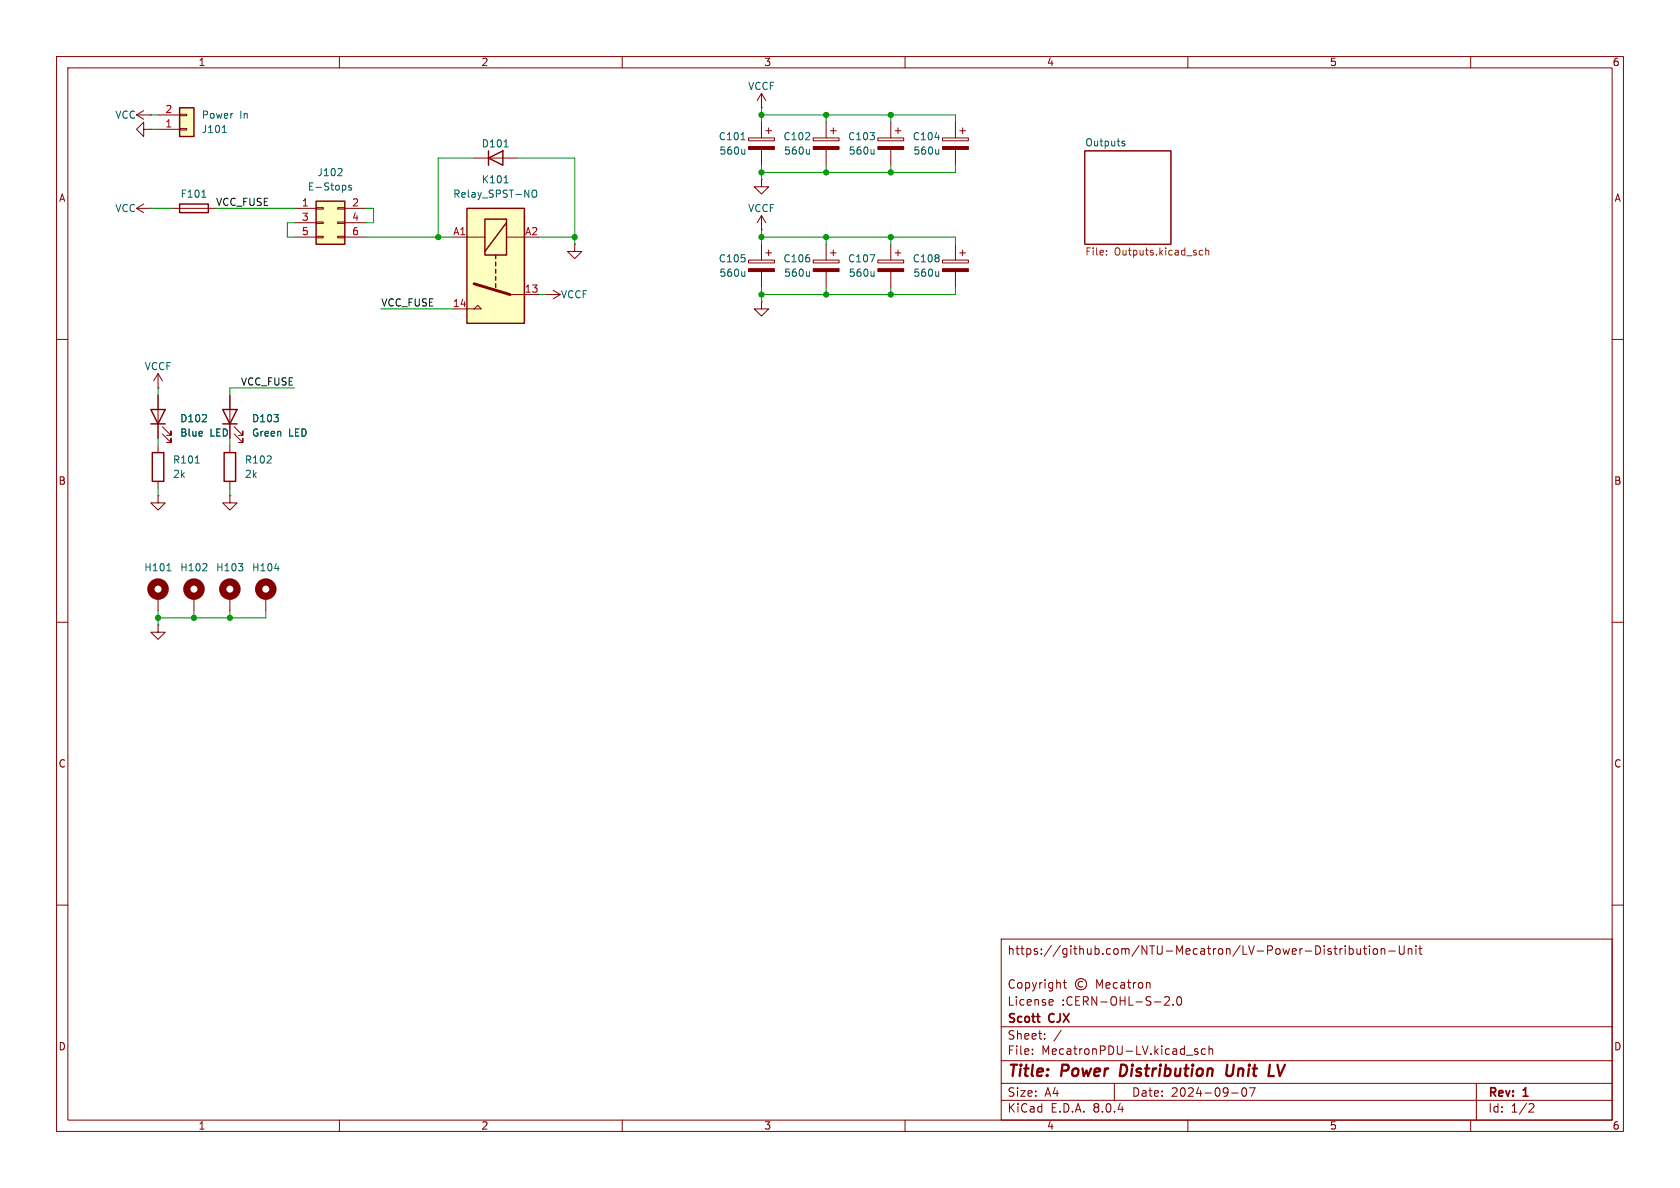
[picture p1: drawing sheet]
<svg xmlns="http://www.w3.org/2000/svg" width="297mm" height="210mm" viewBox="0 0 297 210" stroke-linecap="round" stroke-linejoin="round" font-family="sans-serif">
<g fill="none" stroke="#840000" stroke-width=".18">
<path d="M10 10h277v190h-277zM12 12h273v186h-273zM25.4 19.6l-1.3 .7M60 10v2M110 10v2M160 10v2M210 10v2M260 10v2M24.1 36.8h2.6M24.1 36.8l1.3 .8M24.1 20.3h2.6M24.1 20.3l1.3 .8"/>
<path d="M25.4 22.9v1.2l-1.3-1.2 1.3-1.3v1.3h1.3M25.4 36.1l-1.3 .7M26.7 36.8h.1M26.7 22.9h.1M26.7 20.3h.1M30.5 36.8h7.6M166.6 24.4h4.6v.5h-4.6zM168.9 21.6v2.8M168.9 26.4v2.8M169.7 23.1h1M170.2 22.6v1M191.8 26.7h15.2v16.5h-15.2z"/>
<path d="M10 60h2M96.5 52.1h.1M96.5 52.1h2.6M97.8 51.3l1.3 .8M99.1 52.1l-1.3 .7M132.3 46h4.6v.5h-4.6zM134.6 43.2v2.8M134.6 48v2.8M135.4 44.7h1M135.9 44.2v1M166.6 46h4.6v.5h-4.6zM168.9 43.2v2.8"/>
<path d="M168.9 48v2.8M169.7 44.7h1M170.2 44.2v1M285 60h2M10 110h2M34.3 105.4v2.6M285 110h2M10 160h2M285 160h2M177 166h108v32h-108zM185.7 176.7l.4 .1 .1 .3-.7 .1M186.1 177.6l-.4 .1"/>
<path d="M188 173.7h.5M188.2 173.2v1.3l.3 .2M191.4 173.6a.52 .52 0 0 0-.8 .4 .52 .52 0 0 0 .8 .4M193.9 174.7v-1.5l.5 1.1 .5-1.1v1.5M195.5 174.2l.7-.1v-.3l-.5-.1-.2 .2 .1 .7h.6M197.5 173.8l-.4-.1-.3 .3v.4l.2 .2h.5M198.2 173.8h.5l.1 .9M198.8 174.1h-.5a.29 .29 0 0 0-.2 .3 .29 .29 0 0 0 .2 .3l.5-.1M199.3 173.7h.6M199.5 173.2v1.3l.4 .2M200.4 173.7v1M200.8 173.7l-.3 .1-.1 .2"/>
<path d="M201.3 173.8l.2-.1 .5 .1v.6l-.1 .2-.4 .1-.2-.1zM202.7 173.8l.2-.1 .3 .1 .1 .9M202.7 173.7v1M205.9 176.3l.6-.1 .2 .1v.3l-.9 1.1h.9M207.4 177.6v.1M208.2 176.3l.2-.1a.81 .81 0 0 1 .6 .6 .81 .81 0 0 1-.3 .8l-.2 .1a.81 .81 0 0 1-.3-1.4zM234.7 168l.7 .4-.2 .3-.5-.1M235.3 167.8l-.3-.1-.3 .2M235.8 167.7h.6M236 167.2v1.3l.4 .2M236.9 167.7v1M237.3 167.7l-.3 .1-.1 .2"/>
<path d="M237.8 167.2v.1M237.8 167.7v1M238.5 167.8l.5-.1 .2 .3v.4l-.1 .2h-.6M238.5 167.2v1.5M239.9 167.7l.1 .9 .3 .1 .2-.1M240.5 167.7v1M241 167.7h.6M241.2 167.2v1.3l.4 .2M242.1 167.2v.1M242.1 167.7v1M242.9 167.8l.3-.1 .3 .3v.4l-.3 .3-.3-.1-.2-.2v-.4zM244.2 167.8l.2-.1 .3 .1 .1 .9"/>
<path d="M244.2 167.7v1M245.5 168.1h1.2M247.4 167.2v1.2l.3 .3 .4-.1 .1-.2v-1.2M249 167.8l.2-.1 .3 .1 .1 .9M249 167.7v1M250.3 167.2v.1M250.3 167.7v1M250.8 167.7h.6M251 167.2v1.3l.4 .2M60 198v2M110 198v2M160 198v2"/>
<path d="M177 194.5h108M177 191.5h108M177 187.5h108M177 181.5h108M182.5 186.3v.1M182.5 185.5v.1M184.7 183.6v.1M184.7 182.8v.1M187.6 182.1l-1.3 2M197 191.5v3M210 198v2M211.7 185.5l-.3-.1-.2 .2v.2l.5 .2v.3h-.5"/>
<path d="M213.1 185.5l-.4-.1-.3 .3v.4l.1 .2h.6M213.7 185.5l.3-.1 .3 .1 .1 .9M213.7 184.9v1.5M217.7 193.2h1.2M219.7 192.4l.2-.1a.81 .81 0 0 1 .6 .6 .81 .81 0 0 1-.3 .8l-.2 .1a.81 .81 0 0 1-.3-1.4zM220.9 192.3h1l-.7 1.5M260 198v2M261 191.5v6.5M270.5 195.1l.5 .1 .2 .3-1 1.1h1"/>
<circle cx="191.1" cy="174" r="1"/>
</g>
<path d="M198.2 188.2l-.2 2h.4M217 188.2l-.2 1.6 .1 .3a.66 .66 0 0 0 .9-.1M224.3 190.2h.9M225.8 188.2l.5 2 .9-2" fill="none" stroke="#840000" stroke-width=".4"/>
<path d="M35.7 34.9h.7M165.3 24.3h.8M166 26.4v.8M166 27.1l-.2 .1M198.4 25.3l.5 .3-.1 .1-.3 .1M198.4 25h.4M131.7 48v.8M131.7 48.7l-.2 .1M166 48v.8M166 48.7l-.2 .1M36.5 99.8v.4M35.8 100.9h.8" fill="none" stroke="#006464" stroke-width=".18"/>
<path d="M195.6 45v.1M195.6 44.3v.1M212 44.8l.3 .3 .3-.1M212.6 44.3l-.3-.1-.3 .3M213.2 44.4l.1-.2 .3 .1 .1 .8M213.2 43.8v1.3" fill="none" stroke="#725600" stroke-width=".18"/>
<g fill="#840000" stroke="#840000" stroke-width=".18">
<path d="M166.6 25.9h4.6v.5h-4.6z"/>
<path d="M132.3 47.5h4.6v.5h-4.6z"/>
<path d="M166.6 47.5h4.6v.5h-4.6z"/>
</g>
<circle cx="34.3" cy="104.1" r="1.27" fill="none" stroke="#840000" stroke-width="1.3"/>
<path d="M31.7 36.1h5.1v1.5h-5.1z" fill="none" stroke="#840000" stroke-width=".25"/>
<path d="M31.7 19.1h2.6v5h-2.6z" fill="#ffffc2"/>
<path d="M27.9 22.9h3.8M27.9 20.3h3.8M31.7 20.2h1.3v.2h-1.3zM31.7 22.7h1.3v.3h-1.3z" fill="none" stroke="#840000" stroke-width=".18"/>
<path d="M31.7 19.1h2.6v5h-2.6z" fill="none" stroke="#840000" stroke-width=".25"/>
<path d="M39.3 23.4h.7" fill="none" stroke="#006464" stroke-width=".18"/>
<path d="M82.5 36.8h10.2v20.4h-10.2z" fill="#ffffc2"/>
<g fill="none" stroke="#840000" stroke-width=".18">
<path d="M134.6 19.1h.1M134.6 16.5l.8 1.3M134.6 16.5v2.6M134.6 16.5l-.7 1.3M83.8 27.9h7.6M132.3 24.4h4.6v.5h-4.6zM134.6 31.8v1.2h1.3l-1.3 1.3-1.3-1.3h1.3M134.6 31.8h.1M134.6 21.6v2.8M134.6 26.4v2.8M134.6 38.1v2.5M134.6 38.1l.8 1.3"/>
<path d="M134.6 38.1l-.7 1.3M135.4 23.1h1M135.9 22.6v1M143.8 24.4h4.5v.5h-4.5zM146 21.6v2.8M146 26.4v2.8M146.8 23.1h1M147.3 22.6v1M155.2 24.4h4.6v.5h-4.6zM157.5 21.6v2.8M157.5 26.4v2.8M158.2 23.1h1.1"/>
<path d="M158.7 22.6v1M80 54.6h5.1l-.6-.6-.7 .6M80 41.9h5.7M89.5 41.9h3.2M90.2 52.1h5M134.6 40.6h.1M134.6 53.3v1.3h1.3l-1.3 1.3-1.3-1.3h1.3M134.6 53.3h.1M155.2 46h4.6v.5h-4.6zM157.5 43.2v2.8M157.5 48v2.8M158.2 44.7h1.1"/>
<path d="M158.7 44.2v1M27.9 69.9v7.6M28.7 76.7l1.5 1.5v-.7v.7h-.7M28.7 75.4l1.5 1.6v-.8v.8h-.7M40.6 69.9v7.6M40.6 78.7v1.3M41.4 76.7l1.5 1.5v-.7v.7h-.7M41.4 75.4l1.5 1.6v-.8v.8h-.7M40.6 87.6v1.3h1.3l-1.3 1.3-1.2-1.3h1.2M40.6 87.6h.1M40.6 85.1v1.3M27.9 110.5v1.3h1.3l-1.3 1.2-1.2-1.2h1.2"/>
<path d="M27.9 110.5h.1M27.9 105.4v2.6"/>
</g>
<g fill="none" stroke="#840000" stroke-width=".25">
<path d="M82.5 36.8h10.2v20.4h-10.2zM85.7 38.7h3.8v6.4h-3.8zM86.4 27.9l2.5-1.2v2.5zM86.4 26.7v2.5M89.5 39.4l-3.8 5.1M87.6 45.1v.6M87.6 46.4v.6M87.6 47.6v.7M87.6 48.9v.6M87.6 50.2v.6M26.7 72.4h2.5l-1.3 2.5zM26.7 74.9h2.5"/>
<path d="M39.4 72.4h2.5l-1.3 2.5zM39.4 74.9h2.5M39.6 80h2.1v5.1h-2.1z"/>
</g>
<path d="M83.8 50.2l6.4 1.9" fill="none" stroke="#840000" stroke-width=".51"/>
<g fill="none" stroke="#006464" stroke-width=".18">
<path d="M89.1 32.3h.7M89.1 26h.7M94.2 33.7l.1-.1a.43 .43 0 0 1 .6 .4v.4a.42 .42 0 0 1-.4 .5 .42 .42 0 0 1-.5-.5v-.4zM131 24.7h.7M131.7 26.4v.8M131.7 27.1l-.2 .1M143.1 26.4v.8M143.1 27.1l-.2 .1M154.5 26.4v.8M154.5 27.1l-.2 .1M153.8 45h.8l-.5 1.3M154.5 48v.8"/>
<path d="M154.5 48.7l-.2 .1M29.5 100.9h.7"/>
</g>
<g fill="#840000" stroke="#840000" stroke-width=".18">
<path d="M132.3 25.9h4.6v.5h-4.6z"/>
<path d="M143.8 25.9h4.5v.5h-4.5z"/>
<path d="M155.2 47.5h4.6v.5h-4.6z"/>
<path d="M155.2 25.9h4.6v.5h-4.6z"/>
</g>
<circle cx="27.9" cy="104.1" r="1.27" fill="none" stroke="#840000" stroke-width="1.3"/>
<path d="M55.9 35.6h5.1v7.6h-5.1z" fill="#ffffc2"/>
<g fill="none" stroke="#840000" stroke-width=".18">
<path d="M52.1 36.8h3.8M52.1 39.4h3.8M55.9 39.2h1.2v.3h-1.2zM55.9 36.7h1.2v.3h-1.2zM59.7 39.2h1.3v.3h-1.3zM59.7 36.7h1.3v.3h-1.3zM61 36.8h3.8M61 39.4h3.8M52.1 41.9h3.8M55.9 41.8h1.2v.2h-1.2zM59.7 41.8h1.3v.2h-1.3zM61 41.9h3.8"/>
<path d="M101.6 43.2v1.3h-1.3l1.3 1.2 1.3-1.2h-1.3M101.6 43.2h.1M143.8 46h4.5v.5h-4.5zM146 43.2v2.8M146 48v2.8M146.8 44.7h1M147.3 44.2v1M27.9 68.6h.1M27.9 66v2.6M27.9 69.9v2.5M27.9 74.9v2.6M27.9 78.7v1.3"/>
<path d="M27.9 66l.8 1.3M27.9 66l-.7 1.3M40.6 69.9v2.5M40.6 74.9v2.6M27.9 87.6v1.3h1.3l-1.3 1.3-1.2-1.3h1.2M27.9 87.6h.1M27.9 85.1v1.3M40.6 105.4v2.6M47 105.4v2.6"/>
</g>
<path d="M55.9 35.6h5.1v7.6h-5.1zM26.9 80h2.1v5.1h-2.1z" fill="none" stroke="#840000" stroke-width=".25"/>
<path d="M60.4 29.9l.1 .1-.1 .3-.7 .8h.8M62.1 32.8h-.3l-.2 .1 .1 .2 .4 .1v.3h-.5M143.1 48v.8M143.1 48.7l-.2 .1M34.5 81.9h.7M42.1 99.6h.8l-.4 .5M42.9 100.2v.6M48.6 100.5h.7" fill="none" stroke="#006464" stroke-width=".18"/>
<g fill="none" stroke="#840000" stroke-width="1.3">
<circle cx="40.6" cy="104.1" r="1.27"/>
<circle cx="47" cy="104.1" r="1.27"/>
</g>
<path d="M143.8 47.5h4.5v.5h-4.5z" fill="#840000" stroke="#840000" stroke-width=".18"/>
<g fill="none" stroke="#009600" stroke-width=".18">
<path d="M134.6 19.1v2.5M26.7 20.3h1.2M26.7 36.8h3.8M26.7 22.9h1.2M38.1 36.8h14M52.1 39.4h-1.3v2.5h1.3M64.8 36.8h1.2v2.6h-1.2M83.8 27.9h-6.3v14M91.4 27.9h10.2v15.3M134.6 20.3h34.3v1.3M134.6 29.2v2.6M146 20.3v1.3"/>
<path d="M146 29.2v1.3M157.5 20.3v1.3M157.5 29.2v1.3M168.9 29.2v1.3h-34.3M64.8 41.9h15.2M67.3 54.6h12.7M95.2 52.1h1.3M95.2 41.9h6.4M134.6 41.9h34.3v1.3M134.6 40.6v2.6M134.6 50.8v2.5M146 41.9v1.3"/>
<path d="M146 50.8v1.3M157.5 41.9v1.3M157.5 50.8v1.3M168.9 50.8v1.3h-34.3M27.9 68.6v1.3M27.9 77.5v1.2M40.6 77.5v1.2M52.1 68.6h-11.5v1.3M27.9 86.4v1.2M40.6 86.4v1.2M27.9 108v2.5M34.3 108v1.2"/>
<path d="M40.6 108v1.2M47 108v1.2h-19.1"/>
</g>
<g fill="#009600" stroke="#009600" stroke-width=".18">
<circle cx="146" cy="30.5" r=".46"/>
<circle cx="157.5" cy="30.5" r=".46"/>
<circle cx="157.5" cy="52.1" r=".46"/>
<circle cx="157.5" cy="41.9" r=".46"/>
<circle cx="146" cy="20.3" r=".46"/>
<circle cx="157.5" cy="20.3" r=".46"/>
<circle cx="134.6" cy="41.9" r=".46"/>
<circle cx="146" cy="52.1" r=".46"/>
<circle cx="146" cy="41.9" r=".46"/>
<circle cx="134.6" cy="20.3" r=".46"/>
<circle cx="134.6" cy="30.5" r=".46"/>
<circle cx="77.5" cy="41.9" r=".46"/>
<circle cx="134.6" cy="52.1" r=".46"/>
<circle cx="101.6" cy="41.9" r=".46"/>
<circle cx="40.6" cy="109.2" r=".46"/>
<circle cx="27.9" cy="109.2" r=".46"/>
<circle cx="34.3" cy="109.2" r=".46"/>
</g>
<g font-size="2.8" fill="#840000">
<text x="178" y="190.9">Title:</text>
<text x="187.7" y="190.9">Power</text>
<text x="198.8" y="190.9">Distribution</text>
<text x="218.4" y="190.9">Unit</text>
</g>
<g font-size="2.1" fill="#840000">
<text x="178" y="169">https://github.com/NTU-Mecatron/LV-Power-Distribution-Unit</text>
<text x="178" y="178">License</text>
<text x="178" y="175">Copyright</text>
<text x="187.7" y="178">:CERN-OHL-S-2.0</text>
<text x="178" y="184">Sheet:</text>
<text x="178" y="181.2">Scott</text>
<text x="185.5" y="181.2">CJX</text>
<text x="178" y="186.7">File:</text>
<text x="184.1" y="186.7">MecatronPDU-LV.kicad_sch</text>
<text x="178" y="196.9">KiCad</text>
<text x="178" y="194.1">Size:</text>
<text x="184.7" y="194.1">A4</text>
<text x="185.7" y="196.9">E.D.A.</text>
<text x="193.3" y="196.9">8.0.4</text>
<text x="200" y="194.1">Date:</text>
<text x="207" y="194.1">2024-09-07</text>
<text x="263" y="194.3">Rev:</text>
<text x="263" y="196.9">Id:</text>
<text x="267.1" y="196.9">1/2</text>
<text x="269.4" y="194.3">1</text>
</g>
<g font-size="1.8" fill="#840000">
<text x="35" y="11.9">1</text>
<text x="85" y="11.9">2</text>
<text x="135" y="11.9">3</text>
<text x="185" y="11.9">4</text>
<text x="235" y="11.9">5</text>
<text x="285" y="11.9">6</text>
<text x="10.3" y="35.9">A</text>
<text x="285.3" y="35.9">A</text>
<text x="10.3" y="85.9">B</text>
<text x="285.3" y="85.9">B</text>
<text x="10.3" y="135.9">C</text>
<text x="285.3" y="135.9">C</text>
<text x="10.3" y="185.9">D</text>
<text x="285.3" y="185.9">D</text>
<text x="35" y="199.9">1</text>
<text x="85" y="199.9">2</text>
<text x="135" y="199.9">3</text>
<text x="185" y="199.9">4</text>
<text x="235" y="199.9">5</text>
<text x="285" y="199.9">6</text>
</g>
<g font-size="1.8" fill="#006464">
<text x="132.2" y="16.1">VCCF</text>
<text x="20.3" y="21.2">VCC</text>
<text x="35.6" y="23.7">J101</text>
<text x="35.6" y="21.2">Power</text>
<text x="42.4" y="21.2">In</text>
<text x="85.1" y="26.3">D101</text>
<text x="127" y="25">C101</text>
<text x="127.1" y="27.5">560u</text>
<text x="138.4" y="25">C102</text>
<text x="138.5" y="27.5">560u</text>
<text x="149.8" y="25">C103</text>
<text x="149.9" y="27.5">560u</text>
<text x="161.3" y="25">C104</text>
<text x="161.4" y="27.5">560u</text>
<text x="191.8" y="26">Outputs</text>
<text x="31.8" y="35.2">F101</text>
<text x="54.3" y="33.9">E-Stops</text>
<text x="56" y="31.3">J102</text>
<text x="80" y="35.2">Relay_SPST-NO</text>
<text x="85.1" y="32.6">K101</text>
<text x="20.3" y="37.7">VCC</text>
<text x="132.2" y="37.7">VCCF</text>
<text x="127" y="46.6">C105</text>
<text x="138.4" y="46.6">C106</text>
<text x="149.8" y="46.6">C107</text>
<text x="161.3" y="46.6">C108</text>
<text x="99.1" y="52.9">VCCF</text>
<text x="127.1" y="49.1">560u</text>
<text x="138.5" y="49.1">560u</text>
<text x="149.9" y="49.1">560u</text>
<text x="161.4" y="49.1">560u</text>
<text x="25.5" y="65.6">VCCF</text>
<text x="31.8" y="74.8">D102</text>
<text x="31.8" y="77.4">Blue</text>
<text x="37.1" y="77.4">LED</text>
<text x="44.5" y="74.8">D103</text>
<text x="44.5" y="77.4">Green</text>
<text x="51" y="77.4">LED</text>
<text x="30.5" y="82.1">R101</text>
<text x="43.2" y="82.1">R102</text>
<text x="30.5" y="84.7">2k</text>
<text x="43.2" y="84.7">2k</text>
<text x="25.4" y="101.2">H101</text>
<text x="31.8" y="101.2">H102</text>
<text x="38.1" y="101.2">H103</text>
<text x="44.5" y="101.2">H104</text>
</g>
<g font-size="1.8" fill="#a90000">
<text x="29.1" y="22.6">1</text>
<text x="29.1" y="20.1">2</text>
<text x="53.3" y="36.6">1</text>
<text x="53.3" y="39.1">3</text>
<text x="53.3" y="41.7">5</text>
<text x="62.2" y="36.6">2</text>
<text x="62.2" y="39.1">4</text>
<text x="62.2" y="41.7">6</text>
<text x="80" y="41.7">A1</text>
<text x="92.7" y="41.7">A2</text>
<text x="92.7" y="51.8">13</text>
<text x="80" y="54.4">14</text>
</g>
<g font-size="1.8" fill="#0f0f0f">
<text x="38.1" y="36.5">VCC_FUSE</text>
<text x="67.3" y="54.3">VCC_FUSE</text>
<text x="42.5" y="68.2">VCC_FUSE</text>
</g>
<g font-size="1.8" fill="#725600">
<text x="191.8" y="45.5">File:</text>
<text x="197" y="45.5">Outputs.kicad_sch</text>
</g>
</svg>
